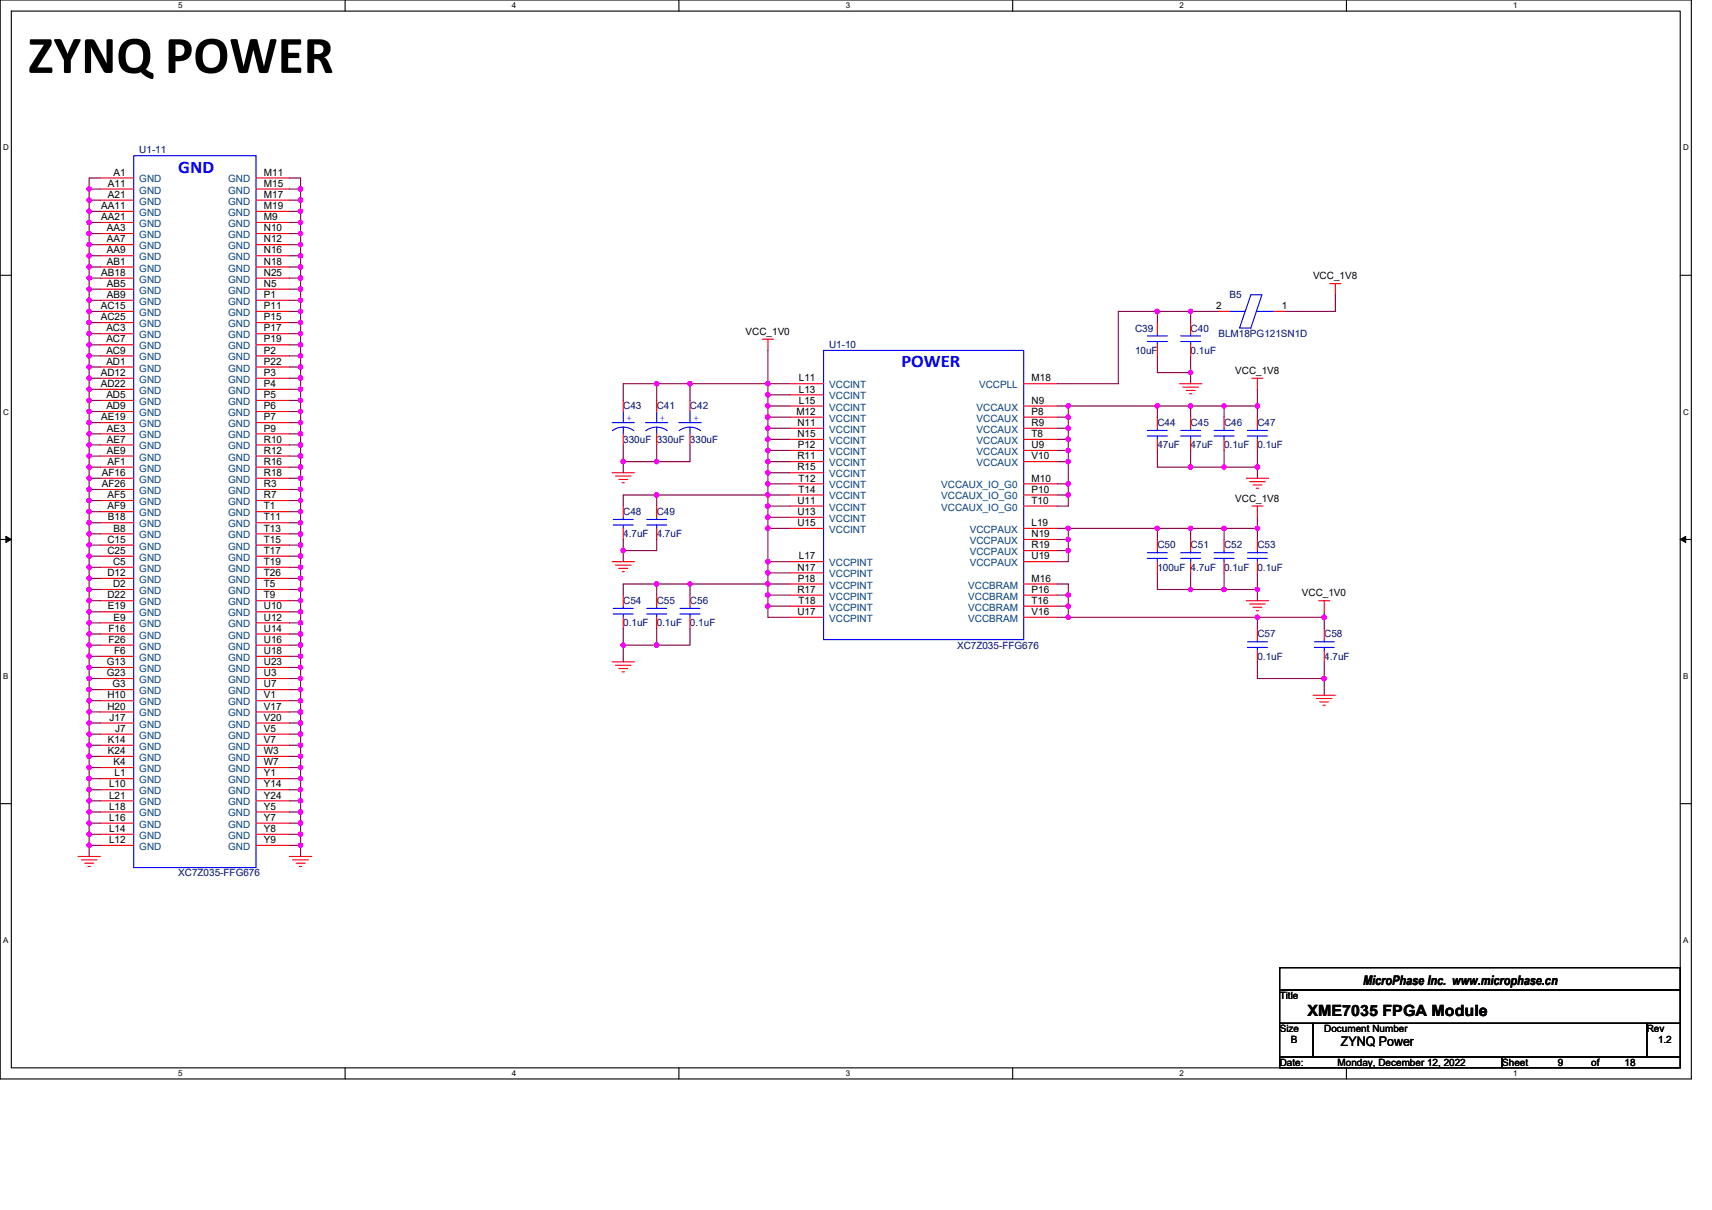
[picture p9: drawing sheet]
<svg xmlns="http://www.w3.org/2000/svg" width="297mm" height="210mm" viewBox="0 0 297 210" stroke-linecap="round" stroke-linejoin="round" font-family="sans-serif">
<path d="M0 0h293.5v187.2h-293.5zM2 1.9h289.5v183.4h-289.5z" fill="none" stroke="#000" stroke-width=".19"/>
<g fill="#fff">
<path d="M30.9 .2h.8v1.6h-.8z"/>
<path d="M30.9 185.5h.8v1.6h-.8z"/>
</g>
<path d="M59.9 0v1.9M59.9 185.3v1.9" fill="none" stroke="#000" stroke-width=".19"/>
<g fill="#fff">
<path d="M88.8 .2h.8v1.6h-.8z"/>
<path d="M88.8 185.5h.8v1.6h-.8z"/>
</g>
<path d="M117.8 0v1.9M117.8 185.3v1.9" fill="none" stroke="#000" stroke-width=".19"/>
<g fill="#fff">
<path d="M146.7 .2h.8v1.6h-.8z"/>
<path d="M146.7 185.5h.8v1.6h-.8z"/>
</g>
<path d="M175.7 0v1.9M175.7 185.3v1.9" fill="none" stroke="#000" stroke-width=".19"/>
<g fill="#fff">
<path d="M204.7 .2h.7v1.6h-.7z"/>
<path d="M204.7 185.5h.7v1.6h-.7z"/>
</g>
<path d="M233.6 0v1.9M233.6 185.3v1.9" fill="none" stroke="#000" stroke-width=".19"/>
<g fill="#fff">
<path d="M262.6 .2h.7v1.6h-.7z"/>
<path d="M262.6 185.5h.7v1.6h-.7z"/>
<path d="M.5 24.8h1v1.6h-1z"/>
<path d="M292 24.8h1v1.6h-1z"/>
<path d="M.5 70.7h1v1.5h-1z"/>
<path d="M292 70.7h1v1.5h-1z"/>
</g>
<path d="M0 47.8h2M291.5 47.8h2" fill="none" stroke="#000" stroke-width=".19"/>
<g fill="#fff">
<path d="M.5 116.5h.9v1.6h-.9z"/>
<path d="M292 116.5h.9v1.6h-.9z"/>
</g>
<path d="M0 93.6h2M291.5 93.6h2" fill="none" stroke="#000" stroke-width=".19"/>
<path d="M1 93.1l1 .5-1 .5zM291.5 93.6l1-.5v1z" fill="#000" stroke="#000" stroke-width=".17"/>
<g fill="#fff">
<path d="M.5 162.4h.9v1.5h-.9z"/>
<path d="M292 162.4h.9v1.5h-.9z"/>
</g>
<path d="M0 139.5h2M291.5 139.5h2M222 167.9h69.5v3.9h-69.5zM222 171.8h69.5v5.8h-69.5zM222 177.6h5.8v5.8h-5.8zM227.8 177.6h57.9v5.8h-57.9zM285.7 177.6h5.8v5.8h-5.8zM222 183.4h38.6v1.9h-38.6zM260.6 183.4h30.9v1.9h-30.9z" fill="none" stroke="#000" stroke-width=".19"/>
<g fill="none" stroke="#f00" stroke-width=".19">
<path d="M17.4 30.9h5.8M17.4 32.8h5.8M17.4 34.7h5.8M17.4 36.7h5.8M17.4 38.6h5.8M44.4 30.9h5.8M44.4 32.8h5.8M44.4 34.7h5.8M44.4 36.7h5.8M44.4 38.6h5.8M17.4 40.5h5.8M17.4 42.5h5.8"/>
<path d="M17.4 44.4h5.8M17.4 46.3h5.8M17.4 48.3h5.8M17.4 50.2h5.8M17.4 52.1h5.8M17.4 54h5.8M17.4 56h5.8M17.4 57.9h5.8M17.4 59.8h5.8M44.4 40.5h5.8M44.4 42.5h5.8M44.4 44.4h5.8"/>
<path d="M44.4 46.3h5.8M44.4 48.3h5.8M44.4 50.2h5.8M44.4 52.1h5.8M44.4 54h5.8M44.4 56h5.8M44.4 57.9h5.8M44.4 59.8h5.8M132.3 58.9h1.9M133.2 58.9v1.9M200.8 56v1.9M200.8 59.8v2"/>
<path d="M206.6 56v1.9M206.6 59.8v2M211.4 54h1.9M221.1 54h1.9M230.7 49.2h1.9M231.7 49.2v2M17.4 61.8h5.8M17.4 63.7h5.8M17.4 65.6h5.8M17.4 67.6h5.8M17.4 69.5h5.8M17.4 71.4h5.8"/>
<path d="M17.4 73.3h5.8M17.4 75.3h5.8M17.4 77.2h5.8M17.4 79.1h5.8M44.4 61.8h5.8M44.4 63.7h5.8M44.4 65.6h5.8M44.4 67.6h5.8M44.4 69.5h5.8M44.4 71.4h5.8M44.4 73.3h5.8M44.4 75.3h5.8"/>
<path d="M44.4 77.2h5.8M44.4 79.1h5.8M108.1 69.5v1.9M108.1 75.3v1.9M113.9 69.5v1.9M113.9 75.3v1.9M119.7 69.5v1.9M119.7 75.3v1.9M137.1 66.6h5.8M137.1 68.5h5.8M137.1 70.5h5.8M137.1 72.4h5.8"/>
<path d="M137.1 74.3h5.8M137.1 76.2h5.8M137.1 78.2h5.8M177.6 70.5h5.8M177.6 72.4h5.8M177.6 74.3h5.8M177.6 76.2h5.8M177.6 78.2h5.8M177.6 66.6h5.8M200.8 72.4v1.9M200.8 76.2v2M204.7 66.6h3.8"/>
<path d="M205.2 67.2h2.7M205.8 67.8h1.6M206.4 68.3h.4M206.6 72.4v1.9M206.6 76.2v2M212.4 72.4v1.9M212.4 76.2v2M217.2 65.6h1.9M218.2 65.6v2M218.2 72.4v1.9M218.2 76.2v2M17.4 81.1h5.8"/>
<path d="M17.4 83h5.8M17.4 84.9h5.8M17.4 86.9h5.8M17.4 88.8h5.8M17.4 90.7h5.8M17.4 92.6h5.8M17.4 94.6h5.8M17.4 96.5h5.8M17.4 98.4h5.8M44.4 81.1h5.8M44.4 83h5.8M44.4 84.9h5.8"/>
<path d="M44.4 86.9h5.8M44.4 88.8h5.8M44.4 90.7h5.8M44.4 92.6h5.8M44.4 94.6h5.8M44.4 96.5h5.8M44.4 98.4h5.8M106.2 97.5h3.9M106.2 82h3.9M106.8 98.1h2.7M106.8 82.6h2.7M107.4 98.6h1.5"/>
<path d="M107.4 83.2h1.5M107.9 99.2h.4M107.9 83.8h.4M108.1 87.8v2M108.1 91.7v1.9M113.9 87.8v2M113.9 91.7v1.9M137.1 80.1h5.8M137.1 82h5.8M137.1 84h5.8M137.1 85.9h5.8M137.1 87.8h5.8"/>
<path d="M137.1 89.8h5.8M137.1 91.7h5.8M137.1 97.5h5.8M137.1 99.4h5.8M177.6 80.1h5.8M177.6 84h5.8M177.6 85.9h5.8M177.6 87.8h5.8M177.6 91.7h5.8M177.6 93.6h5.8M177.6 95.5h5.8M177.6 97.5h5.8"/>
<path d="M200.8 93.6v1.9M200.8 97.5v1.9M206.6 93.6v1.9M206.6 97.5v1.9M212.4 93.6v1.9M212.4 97.5v1.9M216.2 83h3.9M216.8 83.6h2.7M217.2 87.8h1.9M217.4 84.2h1.5M218 84.7h.4M218.2 87.8v2"/>
<path d="M218.2 93.6v1.9M218.2 97.5v1.9M17.4 100.4h5.8M17.4 102.3h5.8M17.4 104.2h5.8M17.4 106.2h5.8M17.4 108.1h5.8M17.4 110h5.8M17.4 112h5.8M17.4 113.9h5.8M17.4 115.8h5.8M17.4 117.8h5.8"/>
<path d="M17.4 119.7h5.8M44.4 100.4h5.8M44.4 102.3h5.8M44.4 104.2h5.8M44.4 106.2h5.8M44.4 108.1h5.8M44.4 110h5.8M44.4 112h5.8M44.4 113.9h5.8M44.4 115.8h5.8M44.4 117.8h5.8M44.4 119.7h5.8"/>
<path d="M106.2 114.9h3.9M106.8 115.4h2.7M107.4 116h1.5M107.9 116.6h.4M108.1 103.3v1.9M108.1 107.1v2M113.9 103.3v1.9M113.9 107.1v2M119.7 103.3v1.9M119.7 107.1v2M137.1 101.3h5.8M137.1 103.3h5.8"/>
<path d="M137.1 105.2h5.8M137.1 107.1h5.8M177.6 101.3h5.8M177.6 103.3h5.8M177.6 105.2h5.8M177.6 107.1h5.8M216.2 104.2h3.9M216.8 104.8h2.7M217.4 105.4h1.5M218 106h.4M218.2 109.1v1.9M218.2 112.9v2"/>
<path d="M228.8 104.2h1.9M229.8 104.2v2M229.8 109.1v1.9M229.8 112.9v2M17.4 121.6h5.8M17.4 123.5h5.8M17.4 125.5h5.8M17.4 127.4h5.8M17.4 129.3h5.8M17.4 131.3h5.8M17.4 133.2h5.8M17.4 135.1h5.8"/>
<path d="M17.4 137.1h5.8M17.4 139h5.8M44.4 121.6h5.8M44.4 123.5h5.8M44.4 125.5h5.8M44.4 127.4h5.8M44.4 129.3h5.8M44.4 131.3h5.8M44.4 133.2h5.8M44.4 135.1h5.8M44.4 137.1h5.8M44.4 139h5.8"/>
<path d="M227.8 120.6h3.9M228.4 121.2h2.7M229 121.8h1.5M229.5 122.4h.5M13.5 148.6h3.9M14.1 149.2h2.7M14.7 149.8h1.6M15.3 150.4h.4M17.4 146.7h5.8M17.4 144.8h5.8M17.4 142.9h5.8M17.4 140.9h5.8"/>
<path d="M44.4 140.9h5.8M44.4 142.9h5.8M44.4 144.8h5.8M44.4 146.7h5.8M50.2 148.6h3.9M50.8 149.2h2.7M51.4 149.8h1.5M52 150.4h.3"/>
</g>
<g fill="none" stroke="#00f" stroke-width=".19">
<path d="M23.2 27h21.2v123.6h-21.2zM199.1 59.3h3.4M199.1 58.3h3.4M200.8 57.9v.4M200.8 59.3v.5M204.8 59.3h3.5M204.8 58.3h3.5M206.6 57.9v.4M206.6 59.3v.5M213.3 54h2.7M217 51.2h1.9l-1.9 5.7h-1.9zM218 54h3.1"/>
<path d="M106.2 73.3h3.9M106.3 74.7a3.1 3.1 0 0 1 3.7 0M108.1 74.1v1.2M108.1 71.4v1.9M112 73.3h3.9M113.9 74.1v1.2M113.9 71.4v1.9M115.8 74.7a3.1 3.1 0 0 0-3.8 .1M117.8 73.3h3.8M117.8 74.7a3.1 3.1 0 0 1 3.8 0M119.7 74.1v1.2M119.7 71.4v1.9"/>
<path d="M142.9 60.8h34.7v50.2h-34.7zM199.1 75.7h3.4M199.1 74.7h3.4M200.8 74.3v.4M200.8 75.7v.5M204.8 75.7h3.5M204.8 74.7h3.5M206.6 74.3v.4M206.6 75.7v.5M210.6 75.7h3.5M210.6 74.7h3.5M212.4 74.3v.4"/>
<path d="M212.4 75.7v.5M216.4 75.7h3.5M216.4 74.7h3.5M218.2 74.3v.4M218.2 75.7v.5M106.4 91.1h3.5M106.4 90.1h3.5M108.1 89.8v.3M108.1 91.1v.6M112.2 91.1h3.5M112.2 90.1h3.5M113.9 89.8v.3"/>
<path d="M113.9 91.1v.6M199.1 96.9h3.4M199.1 95.9h3.4M200.8 95.5v.4M200.8 96.9v.6M204.8 96.9h3.5M204.8 95.9h3.5M206.6 95.5v.4M206.6 96.9v.6M210.6 96.9h3.5M210.6 95.9h3.5M212.4 95.5v.4"/>
<path d="M212.4 96.9v.6M216.4 96.9h3.5M216.4 95.9h3.5M218.2 95.5v.4M218.2 96.9v.6M106.4 106.6h3.5M106.4 105.6h3.5M108.1 105.2v.4M108.1 106.6v.5M112.2 106.6h3.5M112.2 105.6h3.5M113.9 105.2v.4"/>
<path d="M113.9 106.6v.5M118 106.6h3.5M118 105.6h3.5M119.7 105.2v.4M119.7 106.6v.5M216.4 112.4h3.5M216.4 111.4h3.5M218.2 111v.4M218.2 112.4v.5M228 112.4h3.5M228 111.4h3.5M229.8 111v.4"/>
<path d="M229.8 112.4v.5"/>
</g>
<g fill="none" stroke="#800040" stroke-width=".19">
<path d="M15.5 32.8v1.9M15.5 32.8h1.9M15.5 34.7h1.9M15.5 36.7h1.9M15.5 38.6h1.9M15.5 34.7v2M15.5 36.7v1.9M15.5 38.6v1.9M17.4 30.9h-1.9v1.9M50.2 30.9h2v1.9M50.2 32.8h2M50.2 34.7h2"/>
<path d="M50.2 36.7h2M50.2 38.6h2M52.2 32.8v1.9M52.2 34.7v2M52.2 36.7v1.9M52.2 38.6v1.9M15.5 40.5h1.9M15.5 42.5h1.9M15.5 44.4h1.9M15.5 46.3h1.9M15.5 48.3h1.9M15.5 50.2h1.9"/>
<path d="M15.5 52.1h1.9M15.5 54h1.9M15.5 56h1.9M15.5 57.9h1.9M15.5 59.8h1.9M15.5 40.5v2M15.5 42.5v1.9M15.5 44.4v1.9M15.5 46.3v2M15.5 48.3v1.9M15.5 50.2v1.9M15.5 52.1v1.9"/>
<path d="M15.5 54v2M15.5 56v1.9M15.5 57.9v1.9M15.5 59.8v2M50.2 46.3h2M50.2 48.3h2M50.2 50.2h2M50.2 52.1h2M50.2 54h2M50.2 56h2M50.2 57.9h2M50.2 59.8h2"/>
<path d="M50.2 40.5h2M50.2 42.5h2M50.2 44.4h2M52.2 40.5v2M52.2 42.5v1.9M52.2 44.4v1.9M52.2 46.3v2M52.2 48.3v1.9M52.2 50.2v1.9M52.2 52.1v1.9M52.2 54v2M52.2 56v1.9"/>
<path d="M52.2 57.9v1.9M52.2 59.8v2M200.8 54h10.6M200.8 54h-6.8v12.6h-10.6M200.8 54v2M206.6 54v2M231.7 51.2v2.8h-8.7M15.5 67.6h1.9M15.5 69.5h1.9M15.5 71.4h1.9M15.5 73.3h1.9M15.5 75.3h1.9"/>
<path d="M15.5 77.2h1.9M15.5 79.1h1.9M15.5 65.6v2M15.5 65.6h1.9M15.5 61.8h1.9M15.5 63.7h1.9M15.5 61.8v1.9M15.5 63.7v1.9M15.5 67.6v1.9M15.5 69.5v1.9M15.5 71.4v1.9M15.5 73.3v2"/>
<path d="M15.5 75.3v1.9M15.5 77.2v1.9M15.5 79.1v2M50.2 61.8h2M50.2 63.7h2M50.2 65.6h2M50.2 67.6h2M50.2 69.5h2M50.2 71.4h2M50.2 73.3h2M50.2 75.3h2M50.2 77.2h2"/>
<path d="M50.2 79.1h2M52.2 61.8v1.9M52.2 63.7v1.9M52.2 65.6v2M52.2 67.6v1.9M52.2 69.5v1.9M52.2 71.4v1.9M52.2 73.3v2M52.2 75.3v1.9M52.2 77.2v1.9M52.2 79.1v2M108.1 77.2v2.9"/>
<path d="M113.9 66.6h-5.8v2.9M113.9 66.6v2.9M113.9 77.2v2.9M113.9 66.6h5.8M119.7 66.6h13.5M119.7 77.2v2.9h-5.8M119.7 66.6v2.9M133.2 60.8v5.8M133.2 68.5v2M133.2 70.5v1.9M133.2 72.4v1.9M133.2 66.6h3.9"/>
<path d="M133.2 68.5h3.9M133.2 70.5h3.9M133.2 72.4h3.9M133.2 74.3h3.9M133.2 78.2h3.9M133.2 66.6v1.9M133.2 74.3v1.9M133.2 78.2v1.9M133.2 76.2v2M133.2 76.2h3.9M183.4 74.3h2M183.4 76.2h2"/>
<path d="M183.4 78.2h2M183.4 70.5h2M183.4 72.4h2M185.4 70.5h15.4M185.4 74.3v1.9M185.4 76.2v2M185.4 78.2v1.9M185.4 70.5v1.9M185.4 72.4v1.9M200.8 61.8v2.9h5.8M200.8 70.5v1.9M200.8 78.2v2.9h5.8"/>
<path d="M200.8 70.5h5.8M206.6 61.8v2.9M206.6 64.7v1.9M206.6 70.5v1.9M206.6 78.2v2.9M206.6 70.5h5.8M212.4 70.5v1.9M212.4 78.2v2.9M212.4 70.5h5.8M218.2 70.5v1.9M218.2 78.2v2.9M218.2 67.6v2.9"/>
<path d="M15.5 81.1h1.9M15.5 83h1.9M15.5 84.9h1.9M15.5 86.9h1.9M15.5 88.8h1.9M15.5 90.7h1.9M15.5 92.6h1.9M15.5 94.6h1.9M15.5 96.5h1.9M15.5 98.4h1.9M15.5 81.1v1.9M15.5 83v1.9"/>
<path d="M15.5 84.9v2M15.5 86.9v1.9M15.5 88.8v1.9M15.5 90.7v1.9M15.5 92.6v2M15.5 94.6v1.9M15.5 96.5v1.9M15.5 98.4v2M50.2 81.1h2M50.2 83h2M50.2 84.9h2M50.2 86.9h2"/>
<path d="M50.2 88.8h2M50.2 90.7h2M50.2 92.6h2M50.2 94.6h2M50.2 96.5h2M50.2 98.4h2M52.2 81.1v1.9M52.2 83v1.9M52.2 84.9v2M52.2 86.9v1.9M52.2 88.8v1.9M52.2 90.7v1.9"/>
<path d="M52.2 92.6v2M52.2 94.6v1.9M52.2 96.5v1.9M52.2 98.4v2M108.1 80.1v1.9M108.1 95.5v2M108.1 93.6v1.9M108.1 87.8v-1.9h5.8v1.9M108.1 80.1h5.8M113.9 93.6v1.9h-5.8M113.9 85.9h19.3M133.2 91.7v5.8"/>
<path d="M133.2 97.5v1.9M133.2 84v1.9M133.2 85.9v1.9M133.2 87.8v2M133.2 82v2M133.2 80.1h3.9M133.2 91.7h3.9M133.2 97.5h3.9M133.2 99.4h3.9M133.2 84h3.9M133.2 85.9h3.9M133.2 82h3.9"/>
<path d="M133.2 87.8h3.9M133.2 80.1v1.9M133.2 89.8v1.9M133.2 99.4v1.9M133.2 89.8h3.9M183.4 84h2M183.4 85.9h2M183.4 80.1h2M183.4 91.7h2M183.4 93.6h2M183.4 95.5h2M185.4 91.7h15.4"/>
<path d="M185.4 85.9v1.9h-2M185.4 80.1v3.9M185.4 84v1.9M185.4 95.5v2h-2M185.4 91.7v1.9M185.4 93.6v1.9M200.8 91.7v1.9M200.8 99.4v2.9h5.8M200.8 91.7h5.8M206.6 99.4v2.9M206.6 91.7v1.9M206.6 81.1h5.8"/>
<path d="M206.6 91.7h5.8M212.4 91.7v1.9M212.4 99.4v2.9M212.4 81.1h5.8M212.4 91.7h5.8M218.2 81.1v1.9M218.2 91.7v1.9M218.2 99.4v2.9M218.2 89.8v1.9M15.5 100.4h1.9M15.5 102.3h1.9M15.5 104.2h1.9"/>
<path d="M15.5 106.2h1.9M15.5 108.1h1.9M15.5 110h1.9M15.5 100.4v1.9M15.5 102.3v1.9M15.5 104.2v2M15.5 106.2v1.9M15.5 108.1v1.9M15.5 110v2M15.5 112v1.9M15.5 113.9v1.9M15.5 115.8v2"/>
<path d="M15.5 117.8v1.9M15.5 119.7v1.9M15.5 112h1.9M15.5 113.9h1.9M15.5 115.8h1.9M15.5 117.8h1.9M15.5 119.7h1.9M50.2 100.4h2M50.2 102.3h2M50.2 104.2h2M50.2 106.2h2M50.2 108.1h2"/>
<path d="M50.2 110h2M50.2 112h2M50.2 113.9h2M50.2 115.8h2M50.2 117.8h2M50.2 119.7h2M52.2 100.4v1.9M52.2 102.3v1.9M52.2 104.2v2M52.2 106.2v1.9M52.2 108.1v1.9M52.2 110v2"/>
<path d="M52.2 112v1.9M52.2 113.9v1.9M52.2 115.8v2M52.2 117.8v1.9M52.2 119.7v1.9M108.1 109.1v2.9M108.1 112h5.8M108.1 112v2.9M113.9 101.3h-5.8v2M113.9 101.3v2M113.9 109.1v2.9M113.9 101.3h19.3"/>
<path d="M119.7 101.3v2M119.7 109.1v2.9h-5.8M133.2 101.3h3.9M133.2 103.3h3.9M133.2 105.2h3.9M133.2 105.2v1.9h3.9M133.2 101.3v2M133.2 103.3v1.9M183.4 101.3h2v2M183.4 107.1h2M183.4 103.3h2M183.4 105.2h2"/>
<path d="M185.4 103.3v1.9M185.4 105.2v1.9M185.4 107.1h44.4M206.6 102.3h5.8M212.4 102.3h5.8M218.2 114.9v2.9h11.6M218.2 102.3v1.9M218.2 107.1v2M229.8 114.9v2.9M229.8 106.2v.9M229.8 117.8v2.8M229.8 107.1v2"/>
<path d="M15.5 121.6v1.9M15.5 123.5v2M15.5 125.5v1.9M15.5 127.4v1.9M15.5 129.3v2M15.5 131.3v1.9M15.5 133.2v1.9M15.5 135.1v2M15.5 137.1v1.9M15.5 139v1.9M15.5 121.6h1.9M15.5 123.5h1.9"/>
<path d="M15.5 125.5h1.9M15.5 127.4h1.9M15.5 129.3h1.9M15.5 131.3h1.9M15.5 133.2h1.9M15.5 135.1h1.9M15.5 137.1h1.9M15.5 139h1.9M50.2 121.6h2M50.2 123.5h2M50.2 125.5h2M50.2 127.4h2"/>
<path d="M50.2 129.3h2M50.2 131.3h2M50.2 133.2h2M50.2 135.1h2M50.2 137.1h2M50.2 139h2M52.2 121.6v1.9M52.2 123.5v2M52.2 125.5v1.9M52.2 127.4v1.9M52.2 129.3v2M52.2 131.3v1.9"/>
<path d="M52.2 133.2v1.9M52.2 135.1v2M52.2 137.1v1.9M52.2 139v1.9M15.5 142.9h1.9M15.5 144.8h1.9M15.5 146.7h1.9M15.5 140.9v2M15.5 142.9v1.9M15.5 144.8v1.9M15.5 146.7v1.9M15.5 140.9h1.9"/>
<path d="M50.2 140.9h2M50.2 142.9h2M50.2 144.8h2M50.2 146.7h2M52.2 140.9v2M52.2 142.9v1.9M52.2 144.8v1.9M52.2 146.7v1.9"/>
</g>
<g fill="#f0f" stroke="#f0f" stroke-width=".19">
<circle cx="133.2" cy="66.6" r=".38"/>
<circle cx="133.2" cy="68.5" r=".38"/>
<circle cx="133.2" cy="72.4" r=".38"/>
<circle cx="133.2" cy="70.4" r=".38"/>
<circle cx="133.2" cy="74.3" r=".38"/>
<circle cx="133.2" cy="80.1" r=".38"/>
<circle cx="133.2" cy="78.2" r=".38"/>
<circle cx="133.2" cy="89.7" r=".38"/>
<circle cx="133.2" cy="97.5" r=".38"/>
<circle cx="133.2" cy="91.7" r=".38"/>
<circle cx="133.2" cy="99.4" r=".38"/>
<circle cx="133.2" cy="87.8" r=".38"/>
<circle cx="113.9" cy="66.6" r=".38"/>
<circle cx="113.9" cy="80.1" r=".38"/>
<circle cx="108.1" cy="80.1" r=".38"/>
<circle cx="133.2" cy="76.2" r=".38"/>
<circle cx="206.6" cy="64.7" r=".38"/>
<circle cx="206.6" cy="54" r=".38"/>
<circle cx="200.8" cy="54" r=".38"/>
<circle cx="133.2" cy="84" r=".38"/>
<circle cx="133.2" cy="82" r=".38"/>
<circle cx="133.2" cy="105.2" r=".38"/>
<circle cx="133.2" cy="103.3" r=".38"/>
<circle cx="133.2" cy="101.3" r=".38"/>
<circle cx="52.1" cy="44.4" r=".38"/>
<circle cx="52.1" cy="46.3" r=".38"/>
<circle cx="52.1" cy="32.8" r=".38"/>
<circle cx="52.1" cy="34.7" r=".38"/>
<circle cx="52.1" cy="38.6" r=".38"/>
<circle cx="52.1" cy="36.7" r=".38"/>
<circle cx="52.1" cy="42.4" r=".38"/>
<circle cx="52.1" cy="40.5" r=".38"/>
<circle cx="52.1" cy="50.2" r=".38"/>
<circle cx="52.1" cy="48.2" r=".38"/>
<circle cx="52.1" cy="52.1" r=".38"/>
<circle cx="52.1" cy="54" r=".38"/>
<circle cx="52.1" cy="57.9" r=".38"/>
<circle cx="52.1" cy="56" r=".38"/>
<circle cx="52.1" cy="59.8" r=".38"/>
<circle cx="52.1" cy="63.7" r=".38"/>
<circle cx="52.1" cy="61.8" r=".38"/>
<circle cx="15.5" cy="81.1" r=".38"/>
<circle cx="15.5" cy="98.4" r=".38"/>
<circle cx="15.5" cy="102.3" r=".38"/>
<circle cx="15.5" cy="34.7" r=".38"/>
<circle cx="15.5" cy="32.8" r=".38"/>
<circle cx="15.5" cy="36.7" r=".38"/>
<circle cx="15.5" cy="40.5" r=".38"/>
<circle cx="15.5" cy="38.6" r=".38"/>
<circle cx="15.5" cy="42.4" r=".38"/>
<circle cx="15.5" cy="44.4" r=".38"/>
<circle cx="15.5" cy="46.3" r=".38"/>
<circle cx="15.5" cy="50.2" r=".38"/>
<circle cx="15.5" cy="48.2" r=".38"/>
<circle cx="15.5" cy="54" r=".38"/>
<circle cx="15.5" cy="52.1" r=".38"/>
<circle cx="15.5" cy="56" r=".38"/>
<circle cx="15.5" cy="57.9" r=".38"/>
<circle cx="15.5" cy="61.8" r=".38"/>
<circle cx="15.5" cy="59.8" r=".38"/>
<circle cx="15.5" cy="63.7" r=".38"/>
<circle cx="52.1" cy="75.3" r=".38"/>
<circle cx="52.1" cy="77.2" r=".38"/>
<circle cx="52.1" cy="88.8" r=".38"/>
<circle cx="52.1" cy="92.6" r=".38"/>
<circle cx="52.1" cy="100.4" r=".38"/>
<circle cx="52.1" cy="104.2" r=".38"/>
<circle cx="52.1" cy="110" r=".38"/>
<circle cx="52.1" cy="121.6" r=".38"/>
<circle cx="52.1" cy="123.5" r=".38"/>
<circle cx="52.1" cy="125.5" r=".38"/>
<circle cx="52.1" cy="129.3" r=".38"/>
<circle cx="52.1" cy="137" r=".38"/>
<circle cx="52.1" cy="144.8" r=".38"/>
<circle cx="52.1" cy="146.7" r=".38"/>
<circle cx="15.5" cy="67.6" r=".38"/>
<circle cx="15.5" cy="65.6" r=".38"/>
<circle cx="15.5" cy="69.5" r=".38"/>
<circle cx="15.5" cy="73.3" r=".38"/>
<circle cx="15.5" cy="71.4" r=".38"/>
<circle cx="15.5" cy="77.2" r=".38"/>
<circle cx="15.5" cy="75.3" r=".38"/>
<circle cx="15.5" cy="79.1" r=".38"/>
<circle cx="15.5" cy="83" r=".38"/>
<circle cx="15.5" cy="84.9" r=".38"/>
<circle cx="15.5" cy="88.8" r=".38"/>
<circle cx="15.5" cy="86.9" r=".38"/>
<circle cx="15.5" cy="92.6" r=".38"/>
<circle cx="15.5" cy="90.7" r=".38"/>
<circle cx="15.5" cy="96.5" r=".38"/>
<circle cx="15.5" cy="94.6" r=".38"/>
<circle cx="15.5" cy="100.4" r=".38"/>
<circle cx="15.5" cy="104.2" r=".38"/>
<circle cx="15.5" cy="108.1" r=".38"/>
<circle cx="15.5" cy="106.2" r=".38"/>
<circle cx="15.5" cy="110" r=".38"/>
<circle cx="15.5" cy="113.9" r=".38"/>
<circle cx="15.5" cy="111.9" r=".38"/>
<circle cx="15.5" cy="115.8" r=".38"/>
<circle cx="15.5" cy="119.7" r=".38"/>
<circle cx="15.5" cy="117.7" r=".38"/>
<circle cx="15.5" cy="121.6" r=".38"/>
<circle cx="15.5" cy="123.5" r=".38"/>
<circle cx="15.5" cy="127.4" r=".38"/>
<circle cx="15.5" cy="125.5" r=".38"/>
<circle cx="15.5" cy="129.3" r=".38"/>
<circle cx="15.5" cy="133.2" r=".38"/>
<circle cx="15.5" cy="131.3" r=".38"/>
<circle cx="15.5" cy="137" r=".38"/>
<circle cx="15.5" cy="135.1" r=".38"/>
<circle cx="15.5" cy="139" r=".38"/>
<circle cx="15.5" cy="142.8" r=".38"/>
<circle cx="15.5" cy="140.9" r=".38"/>
<circle cx="15.5" cy="144.8" r=".38"/>
<circle cx="15.5" cy="146.7" r=".38"/>
<circle cx="52.1" cy="67.6" r=".38"/>
<circle cx="52.1" cy="65.6" r=".38"/>
<circle cx="52.1" cy="69.5" r=".38"/>
<circle cx="52.1" cy="73.3" r=".38"/>
<circle cx="52.1" cy="71.4" r=".38"/>
<circle cx="52.1" cy="81.1" r=".38"/>
<circle cx="52.1" cy="79.1" r=".38"/>
<circle cx="52.1" cy="83" r=".38"/>
<circle cx="52.1" cy="86.9" r=".38"/>
<circle cx="52.1" cy="84.9" r=".38"/>
<circle cx="52.1" cy="90.7" r=".38"/>
<circle cx="52.1" cy="96.5" r=".38"/>
<circle cx="52.1" cy="94.6" r=".38"/>
<circle cx="52.1" cy="98.4" r=".38"/>
<circle cx="52.1" cy="102.3" r=".38"/>
<circle cx="52.1" cy="108.1" r=".38"/>
<circle cx="52.1" cy="106.2" r=".38"/>
<circle cx="52.1" cy="113.9" r=".38"/>
<circle cx="52.1" cy="111.9" r=".38"/>
<circle cx="52.1" cy="115.8" r=".38"/>
<circle cx="52.1" cy="119.7" r=".38"/>
<circle cx="52.1" cy="117.7" r=".38"/>
<circle cx="52.1" cy="127.4" r=".38"/>
<circle cx="52.1" cy="133.2" r=".38"/>
<circle cx="52.1" cy="131.3" r=".38"/>
<circle cx="52.1" cy="135.1" r=".38"/>
<circle cx="52.1" cy="139" r=".38"/>
<circle cx="52.1" cy="142.8" r=".38"/>
<circle cx="52.1" cy="140.9" r=".38"/>
<circle cx="108.1" cy="95.5" r=".38"/>
<circle cx="113.9" cy="85.9" r=".38"/>
<circle cx="229.7" cy="117.7" r=".38"/>
<circle cx="185.3" cy="107.1" r=".38"/>
<circle cx="185.3" cy="103.3" r=".38"/>
<circle cx="185.3" cy="105.2" r=".38"/>
<circle cx="218.2" cy="107.1" r=".38"/>
<circle cx="229.7" cy="107.1" r=".38"/>
<circle cx="185.3" cy="74.3" r=".38"/>
<circle cx="185.3" cy="76.2" r=".38"/>
<circle cx="185.3" cy="78.2" r=".38"/>
<circle cx="185.3" cy="84" r=".38"/>
<circle cx="185.3" cy="85.9" r=".38"/>
<circle cx="185.3" cy="80.1" r=".38"/>
<circle cx="185.3" cy="70.4" r=".38"/>
<circle cx="185.3" cy="72.4" r=".38"/>
<circle cx="206.6" cy="70.4" r=".38"/>
<circle cx="212.4" cy="70.4" r=".38"/>
<circle cx="218.2" cy="70.4" r=".38"/>
<circle cx="200.8" cy="70.4" r=".38"/>
<circle cx="218.2" cy="81.1" r=".38"/>
<circle cx="212.4" cy="81.1" r=".38"/>
<circle cx="206.6" cy="81.1" r=".38"/>
<circle cx="200.8" cy="91.7" r=".38"/>
<circle cx="218.2" cy="102.3" r=".38"/>
<circle cx="218.2" cy="91.7" r=".38"/>
<circle cx="185.3" cy="91.7" r=".38"/>
<circle cx="185.3" cy="95.5" r=".38"/>
<circle cx="185.3" cy="93.6" r=".38"/>
<circle cx="119.7" cy="66.6" r=".38"/>
<circle cx="133.2" cy="85.9" r=".38"/>
<circle cx="206.6" cy="102.3" r=".38"/>
<circle cx="212.4" cy="102.3" r=".38"/>
<circle cx="212.4" cy="91.7" r=".38"/>
<circle cx="206.6" cy="91.7" r=".38"/>
<circle cx="119.7" cy="101.3" r=".38"/>
<circle cx="113.9" cy="101.3" r=".38"/>
<circle cx="108.1" cy="111.9" r=".38"/>
<circle cx="113.9" cy="111.9" r=".38"/>
</g>
<text font-size="9.2" x="4.9" y="12.7">ZYNQ POWER</text>
<g font-size="3.1" fill="#00f">
<text x="30.9" y="30">GND</text>
<text x="156.4" y="63.7">POWER</text>
</g>
<text font-size="2.7" x="226.9" y="176.2">XME7035 FPGA Module</text>
<g font-size="2.3">
<text x="236.5" y="170.9">MicroPhase Inc. www.microphase.cn</text>
<text x="232.6" y="181.6">ZYNQ Power</text>
</g>
<g font-size="1.7" fill="#000080">
<text x="24.2" y="26.6">U1-11</text>
<text x="213.3" y="51.7">B5</text>
<text x="196.9" y="57.5">C39</text>
<text x="206.6" y="57.5">C40</text>
<text x="211.4" y="58.5">BLM18PG121SN1D</text>
<text x="143.8" y="60.4">U1-10</text>
<text x="196.9" y="61.4">10uF</text>
<text x="206.6" y="61.4">0.1uF</text>
<text x="108.1" y="71">C43</text>
<text x="113.9" y="71">C41</text>
<text x="119.7" y="71">C42</text>
<text x="108.1" y="76.8">330uF 330uF 330uF</text>
<text x="200.8" y="73.9">C44</text>
<text x="200.8" y="77.8">47uF</text>
<text x="206.6" y="73.9">C45</text>
<text x="206.6" y="77.8">47uF</text>
<text x="212.4" y="73.9">C46</text>
<text x="212.4" y="77.8">0.1uF</text>
<text x="218.2" y="73.9">C47</text>
<text x="218.2" y="77.8">0.1uF</text>
<text x="108.1" y="89.4">C48</text>
<text x="113.9" y="89.4">C49</text>
<text x="108.1" y="93.2">4.7uF</text>
<text x="113.9" y="93.2">4.7uF</text>
<text x="200.8" y="95.2">C50</text>
<text x="206.6" y="95.2">C51</text>
<text x="212.4" y="95.2">C52</text>
<text x="218.2" y="95.2">C53</text>
<text x="200.8" y="99">100uF 4.7uF</text>
<text x="212.4" y="99">0.1uF</text>
<text x="218.2" y="99">0.1uF</text>
<text x="108.1" y="104.8">C54</text>
<text x="113.9" y="104.8">C55</text>
<text x="119.7" y="104.8">C56</text>
<text x="108.1" y="108.7">0.1uF</text>
<text x="113.9" y="108.7">0.1uF</text>
<text x="119.7" y="108.7">0.1uF</text>
<text x="166" y="112.5">XC7Z035-FFG676</text>
<text x="218.2" y="110.6">C57</text>
<text x="229.8" y="110.6">C58</text>
<text x="218.2" y="114.5">0.1uF</text>
<text x="229.8" y="114.5">4.7uF</text>
<text x="30.9" y="152.1">XC7Z035-FFG676</text>
</g>
<g font-size="1.7">
<text x="18.7" y="32.4">A11</text>
<text x="18.7" y="34.3">A21</text>
<text x="19.7" y="30.5">A1</text>
<text x="45.8" y="30.5">M11</text>
<text x="45.8" y="32.4">M15</text>
<text x="45.8" y="34.3">M17</text>
<text x="17.6" y="36.3">AA11</text>
<text x="17.6" y="38.2">AA21</text>
<text x="18.5" y="40.1">AA3</text>
<text x="45.8" y="36.3">M19</text>
<text x="45.8" y="38.2">M9</text>
<text x="45.8" y="40.1">N10</text>
<text x="17.6" y="47.9">AB18</text>
<text x="18.5" y="42.1">AA7</text>
<text x="18.5" y="44">AA9</text>
<text x="18.5" y="45.9">AB1</text>
<text x="45.8" y="42.1">N12</text>
<text x="45.8" y="44">N16</text>
<text x="45.8" y="45.9">N18</text>
<text x="45.8" y="47.9">N25</text>
<text x="17.5" y="53.6">AC15</text>
<text x="18.5" y="49.8">AB5</text>
<text x="18.5" y="51.7">AB9</text>
<text x="45.8" y="49.8">N5</text>
<text x="45.8" y="51.7">P1</text>
<text x="45.8" y="53.6">P11</text>
<text x="211" y="53.6">2</text>
<text x="222.4" y="53.6">1</text>
<text x="227.8" y="48.5">VCC_1V8</text>
<text x="17.5" y="55.6">AC25</text>
<text x="18.5" y="57.5">AC3</text>
<text x="18.5" y="59.4">AC7</text>
<text x="45.8" y="55.6">P15</text>
<text x="45.8" y="57.5">P17</text>
<text x="45.8" y="59.4">P19</text>
<text x="129.4" y="58.1">VCC_1V0</text>
<text x="17.5" y="65.2">AD12</text>
<text x="18.5" y="61.4">AC9</text>
<text x="18.5" y="63.3">AD1</text>
<text x="45.8" y="61.4">P2</text>
<text x="45.8" y="63.3">P22</text>
<text x="45.8" y="65.2">P3</text>
<text x="214.3" y="64.9">VCC_1V8</text>
<text x="17.5" y="67.2">AD22</text>
<text x="18.5" y="69.1">AD5</text>
<text x="18.5" y="71">AD9</text>
<text x="45.8" y="67.2">P4</text>
<text x="45.8" y="69.1">P5</text>
<text x="45.8" y="71">P6</text>
<text x="138.2" y="72">M12</text>
<text x="138.6" y="66.2">L11</text>
<text x="138.6" y="68.1">L13</text>
<text x="138.6" y="70.1">L15</text>
<text x="179" y="70.1">N9</text>
<text x="179" y="72">P8</text>
<text x="179" y="66.2">M18</text>
<text x="17.6" y="72.9">AE19</text>
<text x="18.5" y="74.9">AE3</text>
<text x="18.5" y="76.8">AE7</text>
<text x="45.8" y="72.9">P7</text>
<text x="45.8" y="74.9">P9</text>
<text x="45.8" y="76.8">R10</text>
<text x="138.3" y="73.9">N11</text>
<text x="138.3" y="75.8">N15</text>
<text x="138.4" y="77.8">P12</text>
<text x="179" y="73.9">R9</text>
<text x="179" y="75.8">T8</text>
<text x="179" y="77.8">U9</text>
<text x="17.7" y="82.6">AF16</text>
<text x="18.5" y="78.7">AE9</text>
<text x="18.6" y="80.7">AF1</text>
<text x="45.8" y="78.7">R12</text>
<text x="45.8" y="80.7">R16</text>
<text x="45.8" y="82.6">R18</text>
<text x="138.3" y="79.7">R11</text>
<text x="138.3" y="81.6">R15</text>
<text x="138.5" y="83.6">T12</text>
<text x="179" y="83.6">M10</text>
<text x="179" y="79.7">V10</text>
<text x="17.7" y="84.5">AF26</text>
<text x="18.6" y="86.5">AF5</text>
<text x="18.6" y="88.4">AF9</text>
<text x="45.8" y="84.5">R3</text>
<text x="45.8" y="86.5">R7</text>
<text x="45.8" y="88.4">T1</text>
<text x="138.3" y="87.4">U11</text>
<text x="138.3" y="89.4">U13</text>
<text x="138.5" y="85.5">T14</text>
<text x="179" y="85.5">P10</text>
<text x="179" y="87.4">T10</text>
<text x="214.3" y="87.1">VCC_1V8</text>
<text x="18.6" y="94.2">C15</text>
<text x="18.7" y="90.3">B18</text>
<text x="19.7" y="92.2">B8</text>
<text x="45.8" y="90.3">T11</text>
<text x="45.8" y="92.2">T13</text>
<text x="45.8" y="94.2">T15</text>
<text x="138.3" y="91.3">U15</text>
<text x="179" y="91.3">L19</text>
<text x="179" y="93.2">N19</text>
<text x="179" y="95.1">R19</text>
<text x="18.6" y="96.1">C25</text>
<text x="18.6" y="100">D12</text>
<text x="19.6" y="98">C5</text>
<text x="19.6" y="101.9">D2</text>
<text x="45.8" y="96.1">T17</text>
<text x="45.8" y="98">T19</text>
<text x="45.8" y="100">T26</text>
<text x="45.8" y="101.9">T5</text>
<text x="138.3" y="99">N17</text>
<text x="138.4" y="100.9">P18</text>
<text x="138.6" y="97.1">L17</text>
<text x="179" y="100.9">M16</text>
<text x="179" y="97.1">U19</text>
<text x="18.6" y="103.8">D22</text>
<text x="18.7" y="105.8">E19</text>
<text x="19.7" y="107.7">E9</text>
<text x="45.8" y="103.8">T9</text>
<text x="45.8" y="105.8">U10</text>
<text x="45.8" y="107.7">U12</text>
<text x="138.3" y="102.9">R17</text>
<text x="138.3" y="106.7">U17</text>
<text x="138.5" y="104.8">T18</text>
<text x="179" y="102.9">P16</text>
<text x="179" y="104.8">T16</text>
<text x="179" y="106.7">V16</text>
<text x="225.9" y="103.5">VCC_1V0</text>
<text x="18.8" y="109.6">F16</text>
<text x="18.8" y="111.5">F26</text>
<text x="19.8" y="113.5">F6</text>
<text x="45.8" y="109.6">U14</text>
<text x="45.8" y="111.5">U16</text>
<text x="45.8" y="113.5">U18</text>
<text x="18.5" y="115.4">G13</text>
<text x="18.5" y="117.3">G23</text>
<text x="19.5" y="119.3">G3</text>
<text x="45.8" y="115.4">U23</text>
<text x="45.8" y="117.3">U3</text>
<text x="45.8" y="119.3">U7</text>
<text x="18.6" y="121.2">H10</text>
<text x="18.6" y="123.1">H20</text>
<text x="19" y="125.1">J17</text>
<text x="45.8" y="121.2">V1</text>
<text x="45.8" y="123.1">V17</text>
<text x="45.8" y="125.1">V20</text>
<text x="18.7" y="128.9">K14</text>
<text x="18.7" y="130.9">K24</text>
<text x="20" y="127">J7</text>
<text x="45.8" y="127">V5</text>
<text x="45.8" y="128.9">V7</text>
<text x="45.8" y="130.9">W3</text>
<text x="18.9" y="136.7">L10</text>
<text x="19.7" y="132.8">K4</text>
<text x="19.9" y="134.7">L1</text>
<text x="45.8" y="132.8">W7</text>
<text x="45.8" y="134.7">Y1</text>
<text x="45.8" y="136.7">Y14</text>
<text x="18.9" y="142.5">L16</text>
<text x="18.9" y="140.5">L18</text>
<text x="18.9" y="138.6">L21</text>
<text x="45.8" y="138.6">Y24</text>
<text x="45.8" y="140.5">Y5</text>
<text x="45.8" y="142.5">Y7</text>
<text x="18.9" y="146.3">L12</text>
<text x="18.9" y="144.4">L14</text>
<text x="45.8" y="144.4">Y8</text>
<text x="45.8" y="146.3">Y9</text>
<text x="222" y="173.4">Title</text>
<text x="222" y="179.1">Size</text>
<text x="229.8" y="179.1">Document Number</text>
<text x="285.7" y="179.1">Rev</text>
<text x="222" y="184.9">Date:</text>
<text x="224" y="181.1">B</text>
<text x="232.1" y="184.9">Monday, December 12, 2022</text>
<text x="260.6" y="184.9">Sheet</text>
<text x="270.3" y="184.9">9</text>
<text x="276.1" y="184.9">of</text>
<text x="281.9" y="184.9">18</text>
<text x="287.7" y="181.1">1.2</text>
</g>
<g font-size="1.7" fill="#004080">
<text x="24.2" y="31.7">GND</text>
<text x="24.2" y="33.6">GND</text>
<text x="24.2" y="35.5">GND</text>
<text x="39.6" y="31.7">GND</text>
<text x="39.6" y="33.6">GND</text>
<text x="39.6" y="35.5">GND</text>
<text x="24.2" y="37.5">GND</text>
<text x="24.2" y="39.4">GND</text>
<text x="24.2" y="41.3">GND</text>
<text x="39.6" y="37.5">GND</text>
<text x="39.6" y="39.4">GND</text>
<text x="39.6" y="41.3">GND</text>
<text x="24.2" y="43.2">GND</text>
<text x="24.2" y="45.2">GND</text>
<text x="24.2" y="47.1">GND</text>
<text x="39.6" y="43.2">GND</text>
<text x="39.6" y="45.2">GND</text>
<text x="39.6" y="47.1">GND</text>
<text x="24.2" y="49">GND</text>
<text x="24.2" y="51">GND</text>
<text x="24.2" y="52.9">GND</text>
<text x="39.6" y="49">GND</text>
<text x="39.6" y="51">GND</text>
<text x="39.6" y="52.9">GND</text>
<text x="24.2" y="54.8">GND</text>
<text x="24.2" y="56.8">GND</text>
<text x="24.2" y="58.7">GND</text>
<text x="39.6" y="54.8">GND</text>
<text x="39.6" y="56.8">GND</text>
<text x="39.6" y="58.7">GND</text>
<text x="24.2" y="60.6">GND</text>
<text x="24.2" y="62.5">GND</text>
<text x="24.2" y="64.5">GND</text>
<text x="39.6" y="60.6">GND</text>
<text x="39.6" y="62.5">GND</text>
<text x="39.6" y="64.5">GND</text>
<text x="24.2" y="66.4">GND</text>
<text x="24.2" y="68.3">GND</text>
<text x="24.2" y="70.3">GND</text>
<text x="39.6" y="66.4">GND</text>
<text x="39.6" y="68.3">GND</text>
<text x="39.6" y="70.3">GND</text>
<text x="143.9" y="67.4">VCCINT</text>
<text x="143.9" y="69.3">VCCINT</text>
<text x="143.9" y="71.2">VCCINT</text>
<text x="169.4" y="71.2">VCCAUX</text>
<text x="169.9" y="67.4">VCCPLL</text>
<text x="24.2" y="72.2">GND</text>
<text x="24.2" y="74.1">GND</text>
<text x="24.2" y="76.1">GND</text>
<text x="24.2" y="78">GND</text>
<text x="39.6" y="72.2">GND</text>
<text x="39.6" y="74.1">GND</text>
<text x="39.6" y="76.1">GND</text>
<text x="39.6" y="78">GND</text>
<text x="143.9" y="73.2">VCCINT</text>
<text x="143.9" y="75.1">VCCINT</text>
<text x="143.9" y="77">VCCINT</text>
<text x="169.4" y="73.2">VCCAUX</text>
<text x="169.4" y="75.1">VCCAUX</text>
<text x="169.4" y="77">VCCAUX</text>
<text x="24.2" y="79.9">GND</text>
<text x="24.2" y="81.9">GND</text>
<text x="24.2" y="83.8">GND</text>
<text x="39.6" y="79.9">GND</text>
<text x="39.6" y="81.9">GND</text>
<text x="39.6" y="83.8">GND</text>
<text x="143.9" y="79">VCCINT</text>
<text x="143.9" y="80.9">VCCINT</text>
<text x="143.9" y="82.8">VCCINT</text>
<text x="169.4" y="79">VCCAUX</text>
<text x="169.4" y="80.9">VCCAUX</text>
<text x="24.2" y="85.7">GND</text>
<text x="24.2" y="87.7">GND</text>
<text x="24.2" y="89.6">GND</text>
<text x="39.6" y="85.7">GND</text>
<text x="39.6" y="87.7">GND</text>
<text x="39.6" y="89.6">GND</text>
<text x="143.9" y="84.8">VCCINT</text>
<text x="143.9" y="86.7">VCCINT</text>
<text x="143.9" y="88.6">VCCINT</text>
<text x="163.3" y="84.8">VCCAUX_IO_G0</text>
<text x="163.3" y="86.7">VCCAUX_IO_G0</text>
<text x="163.3" y="88.6">VCCAUX_IO_G0</text>
<text x="24.2" y="91.5">GND</text>
<text x="24.2" y="93.4">GND</text>
<text x="24.2" y="95.4">GND</text>
<text x="39.6" y="91.5">GND</text>
<text x="39.6" y="93.4">GND</text>
<text x="39.6" y="95.4">GND</text>
<text x="143.9" y="90.6">VCCINT</text>
<text x="143.9" y="92.5">VCCINT</text>
<text x="168.3" y="92.5">VCCPAUX</text>
<text x="168.3" y="94.4">VCCPAUX</text>
<text x="24.2" y="97.3">GND</text>
<text x="24.2" y="99.2">GND</text>
<text x="24.2" y="101.2">GND</text>
<text x="39.6" y="97.3">GND</text>
<text x="39.6" y="99.2">GND</text>
<text x="39.6" y="101.2">GND</text>
<text x="143.9" y="98.3">VCCPINT</text>
<text x="143.9" y="100.2">VCCPINT</text>
<text x="168.3" y="96.3">VCCPAUX</text>
<text x="168.3" y="98.3">VCCPAUX</text>
<text x="24.2" y="103.1">GND</text>
<text x="24.2" y="105">GND</text>
<text x="24.2" y="107">GND</text>
<text x="39.6" y="103.1">GND</text>
<text x="39.6" y="105">GND</text>
<text x="39.6" y="107">GND</text>
<text x="143.9" y="102.1">VCCPINT</text>
<text x="143.9" y="104.1">VCCPINT</text>
<text x="143.9" y="106">VCCPINT</text>
<text x="143.9" y="107.9">VCCPINT</text>
<text x="168" y="102.1">VCCBRAM</text>
<text x="168" y="104.1">VCCBRAM</text>
<text x="168" y="106">VCCBRAM</text>
<text x="168" y="107.9">VCCBRAM</text>
<text x="24.2" y="108.9">GND</text>
<text x="24.2" y="110.8">GND</text>
<text x="24.2" y="112.7">GND</text>
<text x="39.6" y="108.9">GND</text>
<text x="39.6" y="110.8">GND</text>
<text x="39.6" y="112.7">GND</text>
<text x="24.2" y="114.7">GND</text>
<text x="24.2" y="116.6">GND</text>
<text x="24.2" y="118.5">GND</text>
<text x="39.6" y="114.7">GND</text>
<text x="39.6" y="116.6">GND</text>
<text x="39.6" y="118.5">GND</text>
<text x="24.2" y="120.5">GND</text>
<text x="24.2" y="122.4">GND</text>
<text x="24.2" y="124.3">GND</text>
<text x="39.6" y="120.5">GND</text>
<text x="39.6" y="122.4">GND</text>
<text x="39.6" y="124.3">GND</text>
<text x="24.2" y="126.3">GND</text>
<text x="24.2" y="128.2">GND</text>
<text x="24.2" y="130.1">GND</text>
<text x="39.6" y="126.3">GND</text>
<text x="39.6" y="128.2">GND</text>
<text x="39.6" y="130.1">GND</text>
<text x="24.2" y="132">GND</text>
<text x="24.2" y="134">GND</text>
<text x="24.2" y="135.9">GND</text>
<text x="24.2" y="137.8">GND</text>
<text x="39.6" y="132">GND</text>
<text x="39.6" y="134">GND</text>
<text x="39.6" y="135.9">GND</text>
<text x="39.6" y="137.8">GND</text>
<text x="24.2" y="143.6">GND</text>
<text x="24.2" y="141.7">GND</text>
<text x="24.2" y="139.8">GND</text>
<text x="39.6" y="139.8">GND</text>
<text x="39.6" y="141.7">GND</text>
<text x="39.6" y="143.6">GND</text>
<text x="24.2" y="147.5">GND</text>
<text x="24.2" y="145.6">GND</text>
<text x="39.6" y="145.6">GND</text>
<text x="39.6" y="147.5">GND</text>
</g>
<g font-size="1.7" fill="#00f">
<text x="108.7" y="73">+</text>
<text x="114.5" y="73">+</text>
<text x="120.3" y="73">+</text>
</g>
<g font-size="1.4">
<text x="30.9" y="1.5">5</text>
<text x="88.8" y="1.5">4</text>
<text x="146.7" y="1.5">3</text>
<text x="204.7" y="1.5">2</text>
<text x="262.6" y="1.5">1</text>
<text x=".5" y="26.1">D</text>
<text x="292" y="26.1">D</text>
<text x=".5" y="71.9">C</text>
<text x="292" y="71.9">C</text>
<text x=".5" y="117.8">B</text>
<text x="292" y="117.8">B</text>
<text x=".5" y="163.6">A</text>
<text x="292" y="163.6">A</text>
<text x="30.9" y="186.8">5</text>
<text x="88.8" y="186.8">4</text>
<text x="146.7" y="186.8">3</text>
<text x="204.7" y="186.8">2</text>
<text x="262.6" y="186.8">1</text>
</g>
</svg>
